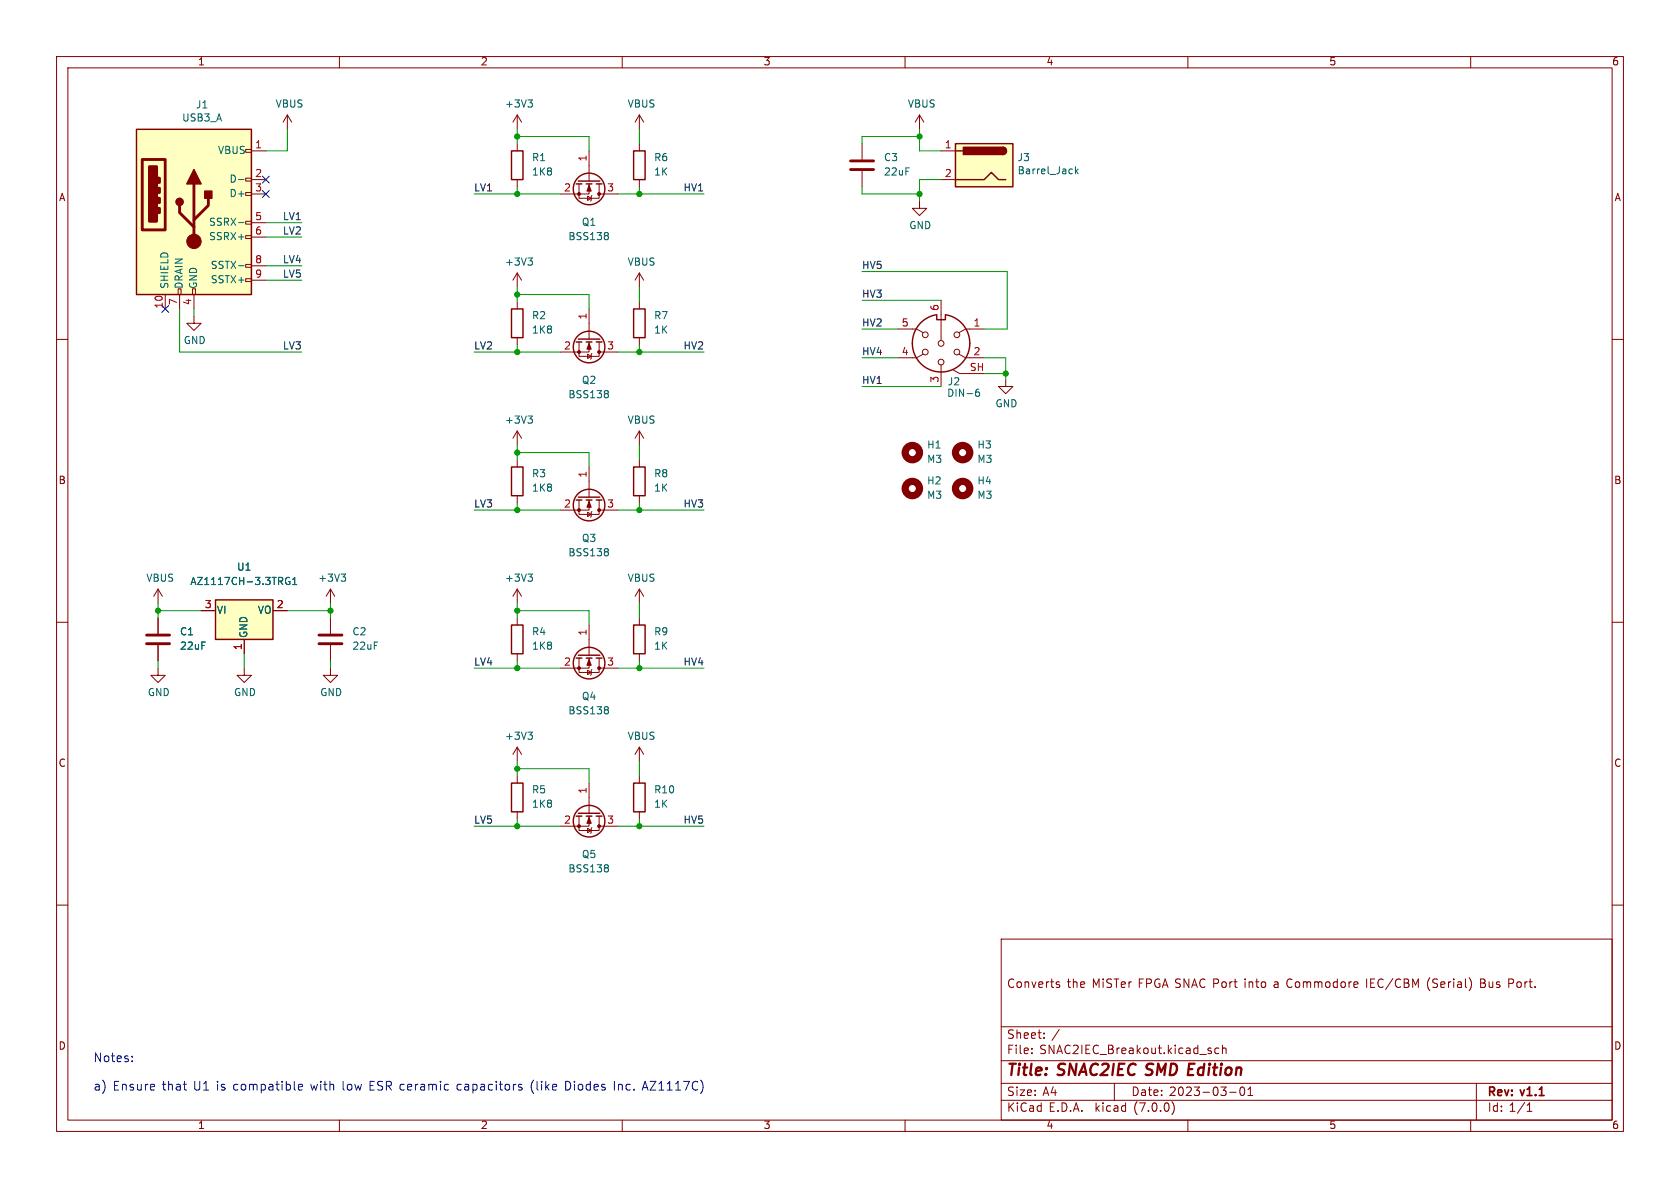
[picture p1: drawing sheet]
<svg xmlns="http://www.w3.org/2000/svg" width="297mm" height="210mm" viewBox="0 0 297 210" stroke-linecap="round" stroke-linejoin="round" font-family="sans-serif">
<g fill="none" stroke="#840000" stroke-width=".18">
<path d="M10 10h277v190h-277zM12 12h273v186h-273zM60 10v2M110 10v2M160 10v2M210 10v2M260 10v2M43.4 39.1h1v.5h-1zM43.4 34h1v.5h-1zM43.4 31.5h1v.5h-1zM43.4 26.4h1v.5h-1zM44.4 34.3h2.6"/>
<path d="M44.4 26.7h2.6M44.4 31.8h2.6M44.4 39.4h2.6M50.8 20.3l-.8 1.3M50.8 20.3v2.6M50.8 20.3l.8 1.3M91.4 20.3v2.6M91.4 25.4v1.3M91.4 31.8v1.2M91.4 20.3l-.7 1.3M91.4 20.3l.8 1.3M102.4 32.5v2.6h3.5v-2.6"/>
<path d="M103.9 34.7l.6 .4-.6 .3zM104.1 32.5v1.8h-5M104.1 26.7v5.3M104.6 34.5l-.1 .2v.7l-.1 .2M105.9 34.3h3.3M113 20.3v2.6M113 25.4v1.3M113 31.8v1.2M113 20.3l-.7 1.3M113 20.3l.8 1.3M152.4 25.4v2.8M152.4 30.2v2.8"/>
<path d="M162.6 35.6v1.2h1.2l-1.2 1.3-1.3-1.3h1.3M162.6 20.3l-.8 1.3M162.6 20.3v2.6M162.6 20.3l.7 1.3M166.4 26.7h2.5M166.4 31.8h2.5M10 60h2M29.2 52.1v2.5M31.5 51.1h.5v1h-.5zM31.7 52.1v2.5M34 51.1h.5v1h-.5zM34.3 55.9v1.3h1.3l-1.3 1.2-1.3-1.2h1.3"/>
<path d="M34.3 52.1v2.5M43.4 49.3h1v.5h-1zM43.4 46.7h1v.5h-1zM43.4 41.7h1v.5h-1zM44.4 41.9h2.6M44.4 47h2.6M44.4 49.5h2.6M91.4 48.3v2.5M91.4 53.3v1.3M91.4 59.7v1.3M91.4 48.3l-.7 1.2M91.4 48.3l.8 1.2"/>
<path d="M104.1 54.6v5.3M113 48.3v2.5M113 53.3v1.3M113 59.7v1.3M113 48.3l-.7 1.2M113 48.3l.8 1.2M158.7 58.2h3.4l1.1 .6M166.4 53.1v7.1M174 58.2h-3.3l-1.2 .6M285 60h2M91.4 76.2l-.7 1.3M91.4 76.2v2.5"/>
<path d="M91.4 76.2l.8 1.3M102.4 60.5v2.5h3.5v-2.5M103.9 62.6l.6 .4-.6 .4zM104.1 60.5v1.7h-5M104.6 62.5l-.1 .1v.8l-.1 .1M105.9 62.2h3.3M113 76.2v2.5M113 76.2l-.7 1.3M113 76.2l.8 1.3M163.2 62.6l-1.1 .6h-3.4M166.4 64.5v3.8M168.5 65.4l1.2 .6h1.7"/>
<path d="M169.5 62.6l1.2 .6h3.3M177.8 67.1v1.2h1.3l-1.3 1.3-1.3-1.3h1.3M91.4 81.3v1.3M91.4 87.6v1.3M102.4 88.4v2.5h3.5v-2.5M103.9 90.6l.6 .3-.6 .4zM104.1 88.4v1.8h-5M104.1 82.6v5.3M104.6 90.4l-.1 .2v.7l-.1 .1M105.9 90.2h3.3M113 81.3v1.3M113 87.6v1.3"/>
<path d="M10 110h2M27.9 118.1v1.3h1.3l-1.3 1.3-1.2-1.3h1.2M27.9 104.1l-.7 1.3M27.9 104.1v2.6M27.9 109.2v2.8M27.9 114v2.8M27.9 104.1l.8 1.3M35.6 108h2.5M43.2 118.1v1.3h1.2l-1.2 1.3-1.3-1.3h1.3M43.2 113v2.6M48.3 108h2.5M58.4 118.1v1.3h1.3l-1.3 1.3-1.3-1.3h1.3"/>
<path d="M58.4 104.1l-.7 1.3M58.4 104.1v2.6M58.4 109.2v2.8M58.4 114v2.8M58.4 104.1l.8 1.3M91.4 104.1v2.6M91.4 109.2v1.3M91.4 115.6v1.2M91.4 104.1l-.7 1.3M91.4 104.1l.8 1.3M102.4 116.3v2.6h3.5v-2.6M103.9 118.5l.6 .4-.6 .4z"/>
<path d="M104.1 116.3v1.8h-5M104.1 110.5v5.3M104.6 118.4l-.1 .1v.8l-.1 .1M105.9 118.1h3.3M113 104.1v2.6M113 109.2v1.3M113 115.6v1.2M113 104.1l-.7 1.3M113 104.1l.8 1.3M285 110h2M91.4 132.1v2.5M91.4 137.2v1.2"/>
<path d="M91.4 132.1l-.7 1.3M91.4 132.1l.8 1.3M104.1 138.4v5.4M113 132.1v2.5M113 137.2v1.2M113 132.1l-.7 1.3M113 132.1l.8 1.3M10 160h2M91.4 143.5v1.3M102.4 144.3v2.5h3.5v-2.5M103.9 146.4l.6 .4-.6 .4zM104.1 144.3v1.8h-5"/>
<path d="M104.6 146.3l-.1 .1v.8l-.1 .1M105.9 146.1h3.3M113 143.5v1.3M285 160h2M177 166h108v32h-108zM186.9 174.1h.4l.1 .2-.3 .3h-.2M186.9 173.6h.4M240 173.6l.1 .3-.8 .2M260.1 173.5v1M60 198v2M110 198v2M160 198v2"/>
<path d="M177 194.5h108M177 191.5h108M177 187.5h108M177 181.5h108M182.4 186.1v.2M182.4 185.3v.2M184.6 183.4v.2M184.6 182.6v.2M197 191.5v3M207.2 194.8a1.74 1.74 0 0 1 0 2.2M210 198v2M215.5 185.3h-.5l-.2 .2v.5l.1 .2h.6"/>
<path d="M216.1 185.4l.2-.1h.4l.1 1M216.1 184.8v1.5M217.4 193.1h1.1M219.4 192.2h.1a.81 .81 0 0 1 .6 .6 .81 .81 0 0 1-.3 .8l-.1 .1a.81 .81 0 0 1-.6-.7 .81 .81 0 0 1 .3-.8zM220.6 193.7h.9M220.6 192.6l.4-.4v1.5M260 198v2M261 191.5v6.5M270 196.5h.8M270 195.4l.4-.4v1.5"/>
<circle cx="163.6" cy="59.2" r=".51"/>
<circle cx="169.2" cy="59.2" r=".51"/>
<circle cx="163.6" cy="62.2" r=".51"/>
<circle cx="166.4" cy="64" r=".51"/>
<circle cx="166.4" cy="60.7" r=".51"/>
<circle cx="169.2" cy="62.2" r=".51"/>
</g>
<g fill="none" stroke="#840000" stroke-width=".25">
<path d="M24.1 22.9h20.3v29.2h-20.3zM90.4 26.7h2.1v5.1h-2.1zM101.9 32.5h1M102.2 32h3.8M103.6 32.5h1M105.4 32.5h1M112 26.7h2v5.1h-2zM168.9 25.4h10.2v7.6h-10.2zM168.9 31.8h5.1l1.3-1.3 1.2 1.3h1.3M168.9 26.7h1.3M177.3 26a.64 .64 0 0 1 .6 .7 .64 .64 0 0 1-.6 .6M90.4 54.6h2.1v5.1h-2.1z"/>
<path d="M102.2 59.9h3.8M112 54.6h2v5.1h-2zM165.6 55.6a5.1 5.1 0 0 0-3.5 7.8 5.1 5.1 0 0 0 8.6 0 5.1 5.1 0 0 0-3.6-7.8M165.6 55.8v.7h1.5v-.7M101.9 60.5h1M103.6 60.5h1M105.4 60.5h1M90.4 82.6h2.1v5h-2.1zM101.9 88.4h1M102.2 87.9h3.8M103.6 88.4h1M105.4 88.4h1"/>
<path d="M112 82.6h2v5h-2zM38.1 106h10.2v7h-10.2zM90.4 110.5h2.1v5.1h-2.1zM101.9 116.3h1M102.2 115.8h3.8M103.6 116.3h1M105.4 116.3h1M112 110.5h2v5.1h-2zM90.4 138.4h2.1v5.1h-2.1zM112 138.4h2v5.1h-2zM101.9 144.3h1M102.2 143.8h3.8"/>
<path d="M103.6 144.3h1M105.4 144.3h1"/>
<circle cx="104.1" cy="33.4" r="2.79"/>
<circle cx="104.1" cy="61.3" r="2.79"/>
<circle cx="104.1" cy="89.3" r="2.79"/>
<circle cx="104.1" cy="117.2" r="2.79"/>
<circle cx="104.1" cy="145.2" r="2.79"/>
</g>
<g fill="#840000" stroke="#840000" stroke-width=".18">
<path d="M104.1 32.8l.4 1h-.7z"/>
<path d="M104.1 60.7l.4 1h-.7z"/>
<path d="M104.1 116.6l.4 1h-.7z"/>
<path d="M104.1 88.6l.4 1.1h-.7z"/>
<path d="M104.1 144.5l.4 1h-.7z"/>
<circle cx="102.4" cy="34.3" r=".25"/>
<circle cx="105.9" cy="34.3" r=".25"/>
<circle cx="102.4" cy="62.2" r=".25"/>
<circle cx="105.9" cy="62.2" r=".25"/>
<circle cx="102.4" cy="118.1" r=".25"/>
<circle cx="105.9" cy="118.1" r=".25"/>
<circle cx="102.4" cy="90.2" r=".25"/>
<circle cx="105.9" cy="90.2" r=".25"/>
<circle cx="102.4" cy="146" r=".25"/>
<circle cx="105.9" cy="146" r=".25"/>
<circle cx="34.3" cy="42.7" r="1.27"/>
</g>
<g fill="none" stroke="#006464" stroke-width=".18">
<path d="M93.3 17.7h.8l-.4 .4M93.9 18.1l.2 .3v.3l-.2 .2M42.2 31.7h.9M42.2 39.4h.9M190.1 29.4v1.3M190.2 30.2l.4 .5M190.6 29.9l-.5 .5M42.2 47h.9M93.3 45.6h.8l-.4 .5M93.9 46.1l.2 .2v.3l-.2 .3M107.4 41.2l.2 .1-.2 .3M107.4 41.7l.2 .2-.2 .4"/>
<path d="M93.3 73.5h.8l-.4 .5M93.9 74l.2 .3v.3l-.2 .2M107.4 69.1l.2 .2-.2 .2M107.4 69.7l.2 .1-.2 .5M172.5 69.4l.4-.1 .3 .2-.1 .5-.4 .1-.2-.2M173.1 68.8l-.4 .1-.2 .2M107.4 97l.2 .2-.2 .3M107.4 97.6l.2 .2-.2 .4M51.2 102.1a.59 .59 0 0 0-.7 .6 .59 .59 0 0 0 .7 .6l.1-.5h-.3M51.7 103.3h.8M51.7 102.4l.4-.3v1.2M60.3 101.5h.8l-.4 .5"/>
<path d="M60.9 102l.2 .2v.3l-.2 .3M93.3 101.5h.8l-.4 .5M93.9 102l.2 .2v.3l-.2 .3M93.3 129.4h.8l-.4 .5M93.9 129.9l.2 .2v.4l-.2 .2M107.4 125l.2 .2-.2 .2M107.4 125.5l.2 .2-.2 .4M107.4 152.9l.2 .2-.2 .3M107.4 153.5l.2 .2-.2 .4"/>
</g>
<g fill="none" stroke="#840000" stroke-width="1.3">
<circle cx="161.3" cy="86.4" r="1.27"/>
<circle cx="161.3" cy="80" r="1.27"/>
<circle cx="170.2" cy="80" r="1.27"/>
<circle cx="170.2" cy="86.4" r="1.27"/>
</g>
<g fill="#ffffc2" stroke="#ffffc2" stroke-width=".18">
<path d="M168.9 25.4h10.2v7.6h-10.2z"/>
<path d="M38.1 106h10.2v7h-10.2z"/>
<path d="M24.1 22.9h20.3v29.2h-20.3z"/>
</g>
<g fill="#840000" stroke="#840000" stroke-width=".25">
<path d="M177.3 26a.64 .64 0 0 1 .6 .7 .64 .64 0 0 1-.6 .6z"/>
<path d="M170.3 26h7v1.3h-7z"/>
<path d="M34.3 30l1.3 2.5h-2.6z"/>
<path d="M36.2 33.8h1.3v1.3h-1.3z"/>
<circle cx="31.7" cy="35.7" r=".63"/>
</g>
<g fill="none" stroke="#840000" stroke-width=".51">
<path d="M25.1 28.2h4.1v12.4h-4.1zM27.9 36.8h.3v.8h-.3zM27.9 35.1h.3v.7h-.3zM27.9 33.3h.3v.7h-.3zM27.9 31.5h.3v.8h-.3zM31.7 36.3v1.3l2.6 2.5M34.3 32.5v10.2M36.8 35.1v1.2l-2.5 2.6M150.4 30h4M150.4 28.4h4M25.9 113.8h4.1M25.9 112.3h4.1"/>
<path d="M56.4 113.8h4.1M56.4 112.3h4.1"/>
</g>
<path d="M26.4 29.5h1.3v9.6h-1.3z" fill="#840000" stroke="#840000" stroke-width=".51"/>
<path d="M23.4 187.5v.2M23.4 186.7v.2M52.8 192.2l.7-.2-.1-.3h-.4l-.2 .2v.7h.6M91.7 192.1l.5 .2 .1 .2-.2 .2-.5-.1M91.7 191.7h.5M114 191.2l-.5 1.5" fill="none" stroke="#0000c2" stroke-width=".18"/>
<g fill="none" stroke="#009600" stroke-width=".18">
<path d="M47 39.4h6.3M50.8 22.9v3.8h-3.8M83.8 34.3h15.3M91.4 22.9v2.5M91.4 33v1.3M91.4 24.1h12.7v2.6M109.2 34.3h15.3M113 22.9v2.5M113 33v1.3M152.4 33v1.3h10.2M162.6 24.1h-10.2v1.3M162.6 22.9v3.8h3.8"/>
<path d="M166.4 31.8h-3.8v3.8M31.7 54.6v7.6h21.6M34.3 54.6v1.3M47 41.9h6.3M47 47h6.3M47 49.5h6.3M91.4 52.1h12.7v2.5M91.4 50.8v2.5M113 50.8v2.5M152.4 48h25.7v10.2h-4.1M152.4 58.2h6.3M152.4 53.1h14"/>
<path d="M83.8 62.2h15.3M91.4 61v1.2M91.4 78.7v2.6M109.2 62.2h15.3M113 61v1.2M113 78.7v2.6M152.4 63.2h6.3M152.4 68.3h14M174 63.2h3.8v3.9M174 66h3.8M83.8 90.2h15.3M91.4 88.9v1.3"/>
<path d="M91.4 80h12.7v2.6M109.2 90.2h15.3M113 88.9v1.3M27.9 106.7v2.5M27.9 116.8v1.3M27.9 108h7.7M43.2 115.6v2.5M50.8 108h7.6M58.4 106.7v2.5M58.4 116.8v1.3M83.8 118.1h15.3M91.4 106.7v2.5"/>
<path d="M91.4 116.8v1.3M91.4 108h12.7v2.5M109.2 118.1h15.3M113 106.7v2.5M113 116.8v1.3M91.4 134.6v2.6M91.4 135.9h12.7v2.5M113 134.6v2.6M83.8 146.1h15.3M91.4 144.8v1.3M109.2 146.1h15.3M113 144.8v1.3"/>
</g>
<path d="M46.4 33.7l1.2 1.2M46.4 31.1l1.2 1.3M47.6 33.7l-1.2 1.2M47.6 31.1l-1.2 1.3M28.6 54l1.2 1.2M29.8 54l-1.2 1.2" fill="none" stroke="#000084" stroke-width=".18"/>
<g fill="#009600" stroke="#009600" stroke-width=".18">
<circle cx="91.4" cy="52.1" r=".46"/>
<circle cx="113" cy="34.3" r=".46"/>
<circle cx="113" cy="90.2" r=".46"/>
<circle cx="113" cy="62.2" r=".46"/>
<circle cx="91.4" cy="80" r=".46"/>
<circle cx="91.4" cy="90.2" r=".46"/>
<circle cx="91.4" cy="108" r=".46"/>
<circle cx="91.4" cy="118.1" r=".46"/>
<circle cx="113" cy="118.1" r=".46"/>
<circle cx="91.4" cy="135.9" r=".46"/>
<circle cx="113" cy="146.1" r=".46"/>
<circle cx="91.4" cy="146.1" r=".46"/>
<circle cx="91.4" cy="24.1" r=".46"/>
<circle cx="91.4" cy="34.3" r=".46"/>
<circle cx="177.8" cy="66" r=".46"/>
<circle cx="162.6" cy="34.3" r=".46"/>
<circle cx="162.6" cy="24.1" r=".46"/>
<circle cx="91.4" cy="62.2" r=".46"/>
<circle cx="58.4" cy="108" r=".46"/>
<circle cx="27.9" cy="108" r=".46"/>
</g>
<g font-size="2.8" fill="#840000">
<text x="178" y="190.8">Title:</text>
<text x="187.1" y="190.8">SNAC2IEC SMD Edition</text>
</g>
<g font-size="2.2" fill="#0000c2">
<text x="16.5" y="188">Notes:</text>
<text x="16.5" y="193">a)</text>
<text x="19.9" y="193">Ensure</text>
<text x="28.7" y="193">that</text>
<text x="34.3" y="193">U1 is compatible</text>
<text x="55.1" y="193">with</text>
<text x="60.8" y="193">low</text>
<text x="65.6" y="193">ESR ceramic</text>
<text x="81.2" y="193">capacitors</text>
<text x="94.3" y="193">(like</text>
<text x="100.5" y="193">Diodes</text>
<text x="109.2" y="193">Inc.</text>
<text x="114.4" y="193">AZ1117C)</text>
</g>
<g font-size="2.1" fill="#840000">
<text x="178" y="174.9">Converts</text>
<text x="188.6" y="174.9">the</text>
<text x="193.1" y="174.9">MiSTer</text>
<text x="201.3" y="174.9">FPGA SNAC Port</text>
<text x="220.2" y="174.9">into</text>
<text x="225.5" y="174.9">a Commodore</text>
<text x="242" y="174.9">IEC/CBM</text>
<text x="252.8" y="174.9">(Serial)</text>
<text x="262.3" y="174.9">Bus Port.</text>
<text x="178" y="183.9">Sheet:</text>
<text x="185.9" y="183.9">/</text>
<text x="178" y="186.6">File:</text>
<text x="183.8" y="186.6">SNAC2IEC_Breakout.kicad_sch</text>
<text x="178" y="196.8">KiCad</text>
<text x="178" y="194">Size:</text>
<text x="184.3" y="194">A4</text>
<text x="185.4" y="196.8">E.D.A.</text>
<text x="193.7" y="196.8">kicad</text>
<text x="200" y="194">Date:</text>
<text x="200.6" y="196.8">(7.0.0)</text>
<text x="206.7" y="194">2023-03-01</text>
<text x="263" y="194.2">Rev:</text>
<text x="263" y="196.8">Id: 1/1</text>
<text x="269" y="194.2">v1.1</text>
</g>
<g font-size="1.8" fill="#840000">
<text x="35" y="11.8">1</text>
<text x="85" y="11.8">2</text>
<text x="135" y="11.8">3</text>
<text x="185" y="11.8">4</text>
<text x="235" y="11.8">5</text>
<text x="285" y="11.8">6</text>
<text x="10.4" y="35.8">A</text>
<text x="285.4" y="35.8">A</text>
<text x="10.3" y="85.8">B</text>
<text x="285.3" y="85.8">B</text>
<text x="10.3" y="135.8">C</text>
<text x="285.3" y="135.8">C</text>
<text x="10.3" y="185.8">D</text>
<text x="285.3" y="185.8">D</text>
<text x="35" y="199.8">1</text>
<text x="85" y="199.8">2</text>
<text x="135" y="199.8">3</text>
<text x="185" y="199.8">4</text>
<text x="235" y="199.8">5</text>
<text x="285" y="199.8">6</text>
</g>
<g font-size="1.8" fill="#006464">
<text x="32.1" y="21.8">USB3_A</text>
<text x="34.6" y="19.4">J1</text>
<text x="48.7" y="19.3">VBUS</text>
<text x="89.2" y="19.3">+3V3</text>
<text x="110.9" y="19.3">VBUS</text>
<text x="160.4" y="19.3">VBUS</text>
<text x="38.4" y="27.5">VBUS</text>
<text x="94" y="28.8">R1</text>
<text x="115.6" y="28.8">R6</text>
<text x="156.2" y="28.8">C3</text>
<text x="179.8" y="28.8">J3</text>
<text x="40.5" y="32.6">D-</text>
<text x="40.5" y="35.1">D+</text>
<text x="94" y="31.3">1K8</text>
<text x="115.6" y="31.3">1K</text>
<text x="156.2" y="31.3">22uF</text>
<text x="179.8" y="31.1">Barrel_Jack</text>
<text x="36.8" y="40.2">SSRX-</text>
<text x="102.8" y="40.2">Q1</text>
<text x="160.7" y="40.8">GND</text>
<text x="36.8" y="42.7">SSRX+</text>
<text x="37.1" y="47.8">SSTX-</text>
<text x="89.2" y="47.2">+3V3</text>
<text x="100.4" y="42.7">BSS138</text>
<text x="110.9" y="47.2">VBUS</text>
<text x="30" y="51.1" transform="rotate(-90 30 51.1)">SHIELD</text>
<text x="32.6" y="51.1" transform="rotate(-90 32.6 51.1)">DRAIN</text>
<text x="35.1" y="51.1" transform="rotate(-90 35.1 51.1)">GND</text>
<text x="37.1" y="50.4">SSTX+</text>
<text x="94" y="56.7">R2</text>
<text x="94" y="59.2">1K8</text>
<text x="115.6" y="56.7">R7</text>
<text x="115.6" y="59.2">1K</text>
<text x="32.4" y="61.1">GND</text>
<text x="100.4" y="70.7">BSS138</text>
<text x="102.8" y="68.1">Q2</text>
<text x="167.4" y="70.4">DIN-6</text>
<text x="167.5" y="68.4">J2</text>
<text x="89.2" y="75.2">+3V3</text>
<text x="110.9" y="75.2">VBUS</text>
<text x="175.9" y="72.3">GND</text>
<text x="163.8" y="79.6">H1</text>
<text x="163.8" y="82.1">M3</text>
<text x="172.7" y="79.6">H3</text>
<text x="172.7" y="82.1">M3</text>
<text x="94" y="84.6">R3</text>
<text x="94" y="87.2">1K8</text>
<text x="115.6" y="84.6">R8</text>
<text x="115.6" y="87.2">1K</text>
<text x="163.8" y="85.9">H2</text>
<text x="163.8" y="88.5">M3</text>
<text x="172.7" y="85.9">H4</text>
<text x="172.7" y="88.5">M3</text>
<text x="41.8" y="101.2">U1</text>
<text x="100.4" y="98.6">BSS138</text>
<text x="102.8" y="96.1">Q3</text>
<text x="25.8" y="103.1">VBUS</text>
<text x="33.6" y="103.7">AZ1117CH-3.3TRG1</text>
<text x="56.2" y="103.1">+3V3</text>
<text x="89.2" y="103.1">+3V3</text>
<text x="110.9" y="103.1">VBUS</text>
<text x="31.8" y="112.6">C1</text>
<text x="38.4" y="108.8">VI</text>
<text x="44" y="112.8" transform="rotate(-90 44 112.8)">GND</text>
<text x="45.5" y="108.8">VO</text>
<text x="62.2" y="112.6">C2</text>
<text x="94" y="112.6">R4</text>
<text x="115.6" y="112.6">R9</text>
<text x="31.8" y="115.1">22uF</text>
<text x="62.2" y="115.1">22uF</text>
<text x="94" y="115.1">1K8</text>
<text x="115.6" y="115.1">1K</text>
<text x="26.1" y="123.3">GND</text>
<text x="41.3" y="123.3">GND</text>
<text x="56.5" y="123.3">GND</text>
<text x="102.8" y="124">Q4</text>
<text x="89.2" y="131.1">+3V3</text>
<text x="100.4" y="126.6">BSS138</text>
<text x="110.9" y="131.1">VBUS</text>
<text x="94" y="140.5">R5</text>
<text x="94" y="143.1">1K8</text>
<text x="115.6" y="140.5">R10</text>
<text x="115.6" y="143.1">1K</text>
<text x="100.4" y="154.5">BSS138</text>
<text x="102.8" y="152">Q5</text>
</g>
<g font-size="1.8" fill="#a90000">
<text x="45.1" y="26.4">1</text>
<text x="103.9" y="28.6" transform="rotate(-90 103.9 28.6)">1</text>
<text x="167" y="26.4">1</text>
<text x="45.1" y="31.5">2</text>
<text x="45.1" y="34">3</text>
<text x="99.7" y="34">2</text>
<text x="107.3" y="34">3</text>
<text x="167" y="31.5">2</text>
<text x="45.1" y="39.1">5</text>
<text x="45.1" y="41.7">6</text>
<text x="45.1" y="46.7">8</text>
<text x="45.1" y="49.3">9</text>
<text x="29" y="54.6" transform="rotate(-90 29 54.6)">10</text>
<text x="31.5" y="54" transform="rotate(-90 31.5 54)">7</text>
<text x="34" y="54" transform="rotate(-90 34 54)">4</text>
<text x="103.9" y="56.5" transform="rotate(-90 103.9 56.5)">1</text>
<text x="159.4" y="57.9">5</text>
<text x="166.1" y="55" transform="rotate(-90 166.1 55)">6</text>
<text x="172.1" y="57.9">1</text>
<text x="99.7" y="62">2</text>
<text x="107.3" y="62">3</text>
<text x="159.4" y="63">4</text>
<text x="171.4" y="65.8">SH</text>
<text x="172.1" y="63">2</text>
<text x="166.1" y="67.7" transform="rotate(-90 166.1 67.7)">3</text>
<text x="99.7" y="89.9">2</text>
<text x="103.9" y="84.5" transform="rotate(-90 103.9 84.5)">1</text>
<text x="107.3" y="89.9">3</text>
<text x="36.2" y="107.7">3</text>
<text x="48.9" y="107.7">2</text>
<text x="103.9" y="112.4" transform="rotate(-90 103.9 112.4)">1</text>
<text x="42.9" y="115" transform="rotate(-90 42.9 115)">1</text>
<text x="99.7" y="117.9">2</text>
<text x="107.3" y="117.9">3</text>
<text x="103.9" y="140.4" transform="rotate(-90 103.9 140.4)">1</text>
<text x="99.7" y="145.8">2</text>
<text x="107.3" y="145.8">3</text>
</g>
<g font-size="1.8" fill="#0f0f0f">
<text x="83.8" y="34">LV1</text>
<text x="120.7" y="34">HV1</text>
<text x="49.9" y="39.1">LV1</text>
<text x="49.9" y="41.6">LV2</text>
<text x="49.9" y="46.7">LV4</text>
<text x="152.4" y="47.7">HV5</text>
<text x="49.9" y="49.3">LV5</text>
<text x="152.4" y="52.8">HV3</text>
<text x="152.4" y="57.9">HV2</text>
<text x="49.9" y="62">LV3</text>
<text x="83.8" y="62">LV2</text>
<text x="120.7" y="62">HV2</text>
<text x="152.4" y="63">HV4</text>
<text x="152.4" y="68.1">HV1</text>
<text x="83.8" y="89.9">LV3</text>
<text x="120.7" y="89.9">HV3</text>
<text x="83.8" y="117.8">LV4</text>
<text x="120.7" y="117.8">HV4</text>
<text x="83.8" y="145.8">LV5</text>
<text x="120.7" y="145.8">HV5</text>
</g>
</svg>
